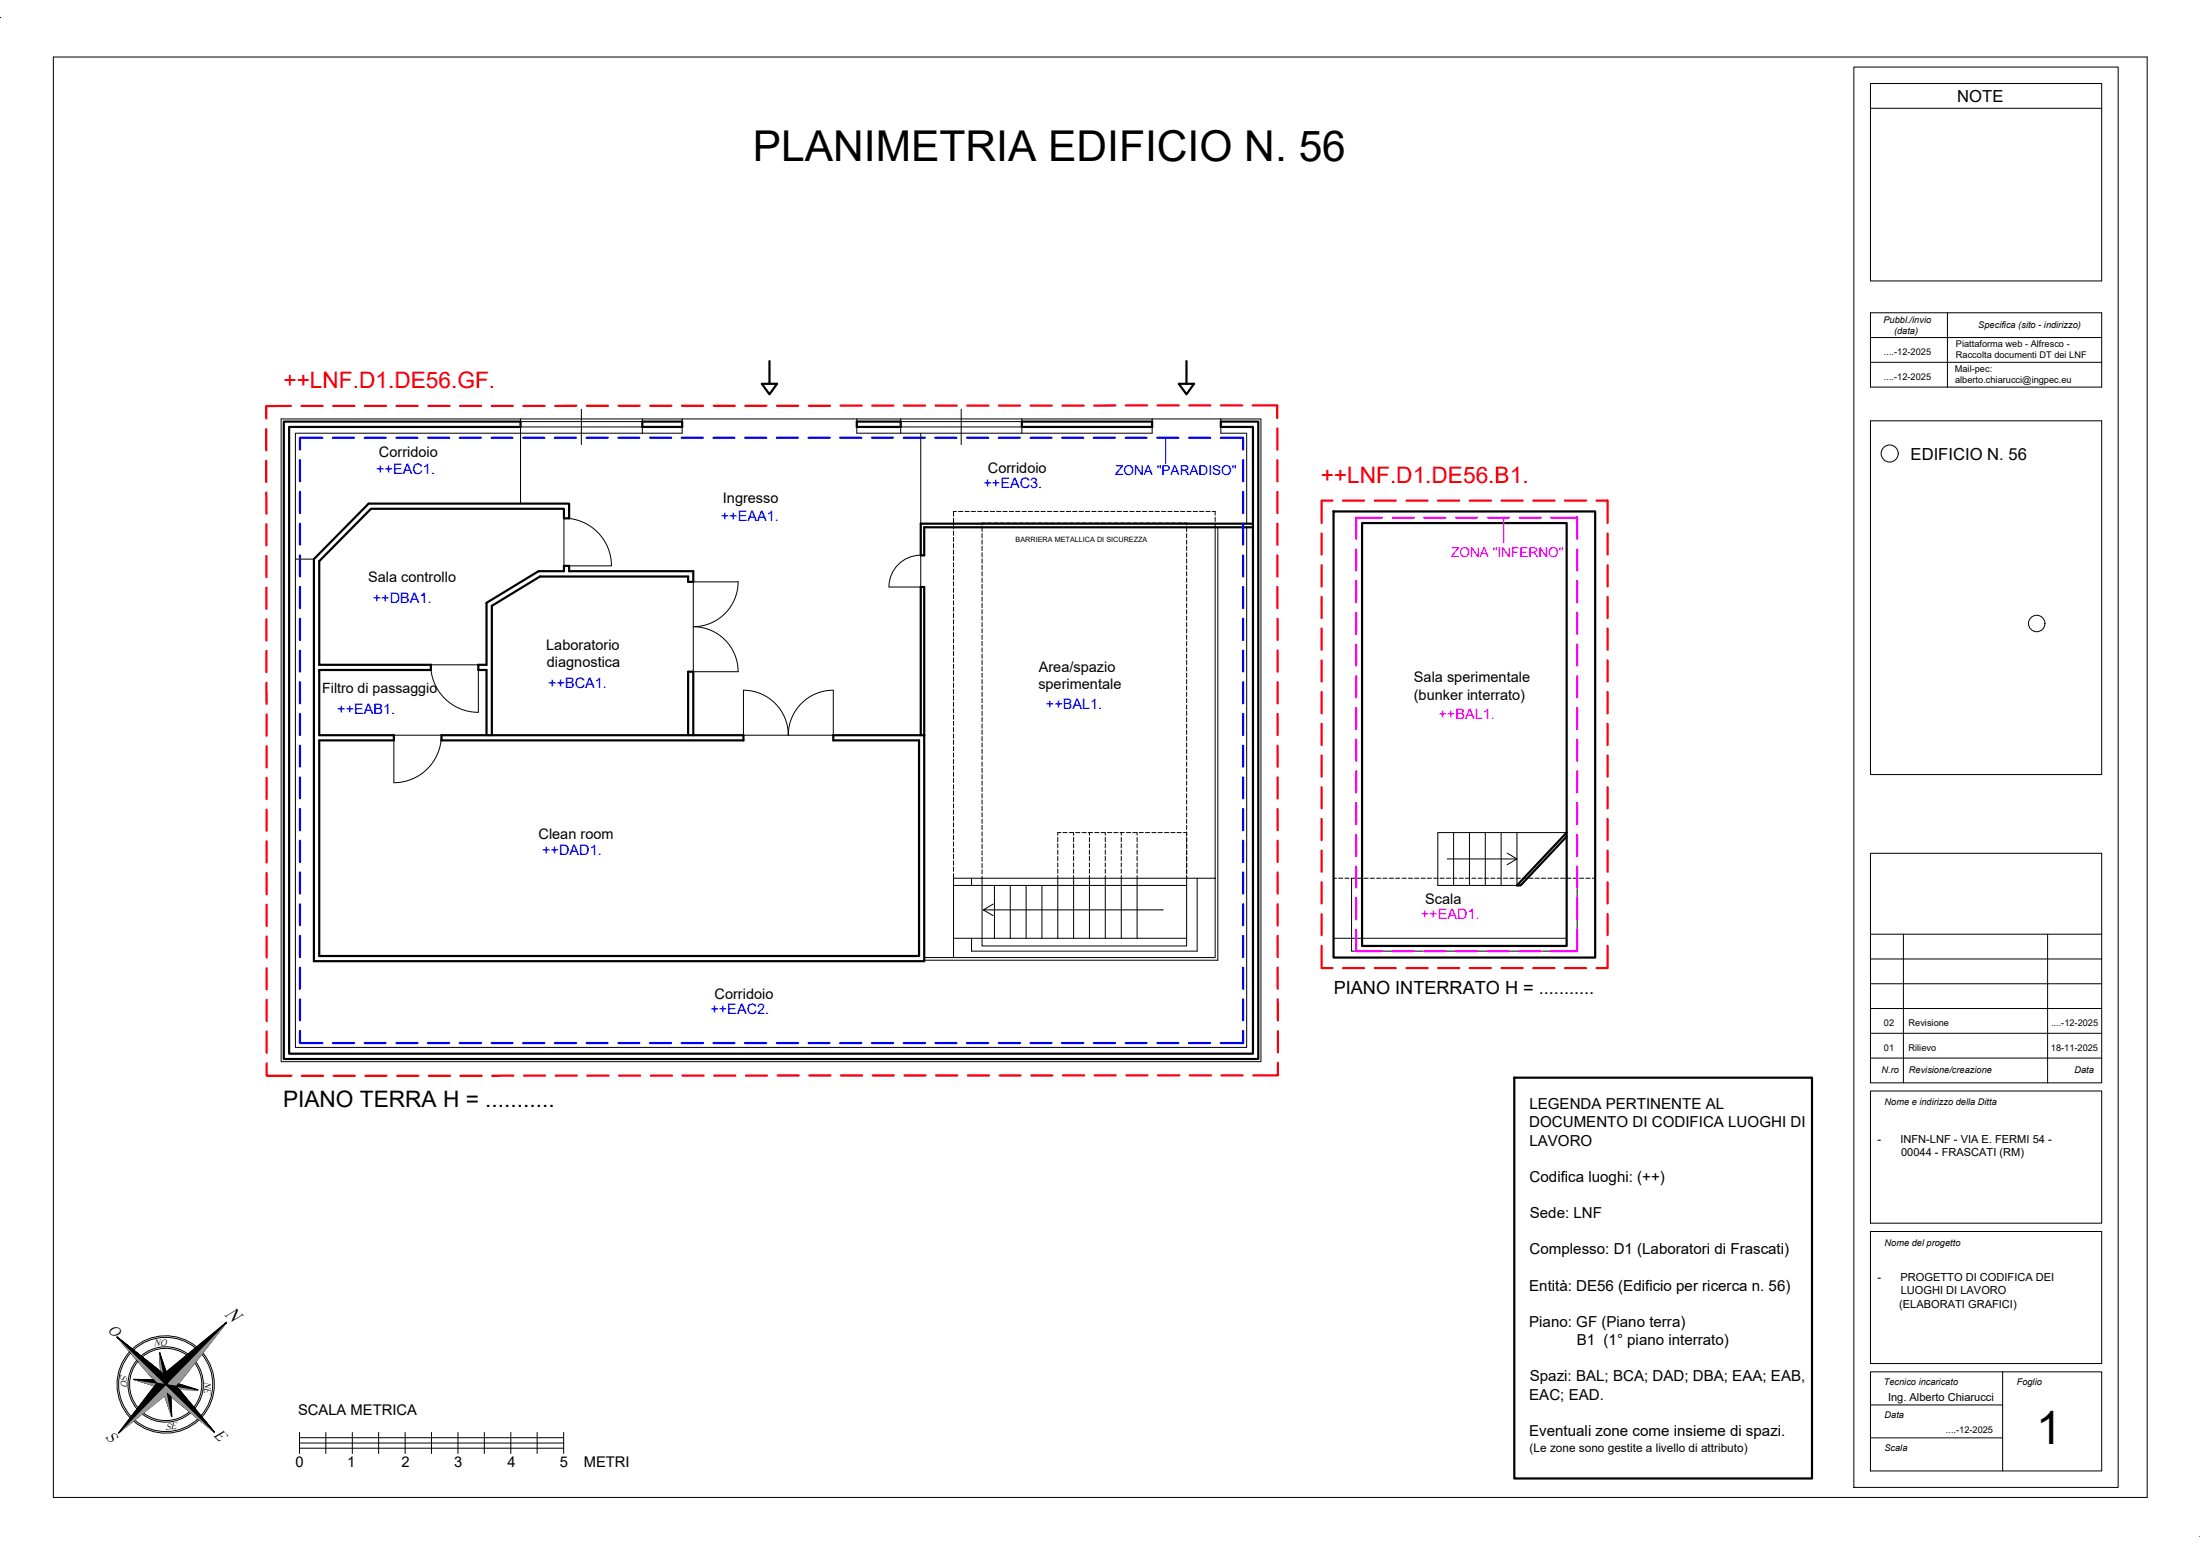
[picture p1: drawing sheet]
<svg xmlns="http://www.w3.org/2000/svg" width="297mm" height="210mm" viewBox="0 0 297 210" stroke-linecap="round" stroke-linejoin="round" font-family="sans-serif">
<!-- layer: LINEE-FINI -->
<g fill="none" stroke="#000" stroke-width=".14">
<path d="M86.7 56.6h5.4v1.9h-5.4zM115.7 56.6h5.9v1.9h-5.9zM138 56.6h17.6v1.9h-17.6zM128.7 70v.5M128.7 70.8v.6M128.7 71.7v.6M128.7 72.5v.6M128.7 73.4v.5M128.7 74.2v.6M128.7 75.1v.6M128.7 76v.5M128.7 76.8v.6"/>
<path d="M128.7 77.7v.5M128.7 78.5v.6M128.7 79.4v.6M129.1 69h-.4v.7M129.4 69h.6M130.3 69h.6M131.1 69h.6M132 69h.6M132.6 71.2v.5M132.6 72v.6M132.6 72.9v.6M132.6 73.7v.6"/>
<path d="M132.6 74.6v.6M132.6 75.5v.5M132.6 76.3v.6M132.6 77.2v.5M132.6 78v.6M132.6 78.9v.6M132.6 79.7v.6M132.8 69h.6M133 70.6h-.4v.3M133.3 70.6h.5M133.7 69h.6M134.1 70.6h.6"/>
<path d="M134.6 69h.5M135 70.6h.6M135.4 69h.6M135.9 70.6h.5M136.3 69h.5M136.7 70.6h.6M137.1 69h.6M137.6 70.6h.5M138 69h.6M138.4 70.6h.6M138.8 69h.6M139.3 70.6h.5"/>
<path d="M139.7 69h.6M140.1 70.6h.6M140.6 69h.5M141 70.6h.5M141.4 69h.6M141.8 70.6h.6M142.3 69h.5M142.7 70.6h.6M143.1 69h.6M143.6 70.6h.5M144 69h.6M144.4 70.6h.6"/>
<path d="M144.8 69h.6M145.3 70.6h.5M145.7 69h.6M146.1 70.6h.6M146.5 69h.6M147 70.6h.6M147.4 69h.6M147.8 70.6h.6M148.3 69h.5M148.7 70.6h.6M149.1 69h.6M149.5 70.6h.6"/>
<path d="M150 69h.5M150.4 70.6h.6M150.8 69h.6M151.3 70.6h.5M151.7 69h.6M152.1 70.6h.6M152.5 69h.6M153 70.6h.6M153.4 69h.6M153.8 70.6h.6M154.2 69h.6M154.7 70.6h.6"/>
<path d="M155.1 69h.6M155.5 70.6h.6M156 69h.5M156.4 70.6h.6M156.8 69h.6M157.3 70.6h.5M157.7 69h.5M158.1 70.6h.6M158.5 69h.6M159 70.6h.5M159.4 69h.6M159.8 70.6h.4v.3"/>
<path d="M160.2 71.2v.5M160.2 72v.6M160.2 72.9v.6M160.2 73.7v.6M160.2 74.6v.6M160.2 75.5v.5M160.2 76.3v.6M160.2 77.2v.5M160.2 78v.6M160.2 78.9v.6M160.2 79.7v.6M160.3 69h.5"/>
<path d="M161.1 69h.6M162 69h.5M162.8 69h.6M163.7 69h.4v.5M164.1 69.8v.6M164.1 70.7v47.8M164.4 71.2v58.4h-39.6M168.3 70.7v-12.2h-3.5v-1.9h5.5v86.7h-132.3v-86.7h32.3v1.9h-30.4v82.9h128.4v-70.2M128.7 80.2v.6M128.7 81.1v.6M128.7 82v.5M128.7 82.8v.6"/>
<path d="M128.7 83.7v.5M128.7 84.5v.6M128.7 85.4v.6M128.7 86.2v.6M128.7 87.1v.6M128.7 87.9v.6M128.7 88.8v.6M128.7 89.7v.5M128.7 90.5v.6M128.7 91.4v.5M128.7 92.2v.6M128.7 93.1v.6"/>
<path d="M128.7 93.9v.6M128.7 94.8v.6M128.7 95.6v.6M128.7 96.5v.6M128.7 97.4v.5M128.7 98.2v.6M128.7 99.1v.5M128.7 99.9v.6M132.6 80.6v.6M132.6 81.4v.6M132.6 82.3v.6M132.6 83.2v.5"/>
<path d="M132.6 84v.6M132.6 84.9v.5M132.6 85.7v.6M132.6 86.6v.6M132.6 87.5v.5M132.6 88.3v.6M132.6 89.1v.6M132.6 90v.6M132.6 90.9v.5M132.6 91.7v.6M132.6 92.6v.5M132.6 93.4v.6"/>
<path d="M132.6 94.3v.6M132.6 95.2v.5M132.6 96v.6M132.6 96.9v.5M132.6 97.7v.6M132.6 98.6v.5M132.6 99.4v.6M160.2 80.6v.6M160.2 81.4v.6M160.2 82.3v.6M160.2 83.2v.5M160.2 84v.6"/>
<path d="M160.2 84.9v.5M160.2 85.7v.6M160.2 86.6v.6M160.2 87.5v.5M160.2 88.3v.6M160.2 89.1v.6M160.2 90v.6M160.2 90.9v.5M160.2 91.7v.6M160.2 92.6v.5M160.2 93.4v.6M160.2 94.3v.6"/>
<path d="M160.2 95.2v.5M160.2 96v.6M160.2 96.9v.5M160.2 97.7v.6M160.2 98.6v.5M160.2 99.4v.6M128.7 118.5h35.4v10.8h-35.4zM128.7 119.5h31.5M128.7 100.8v.6M128.7 101.6v.6M128.7 102.5v.6M128.7 103.3v.6"/>
<path d="M128.7 104.2v.6M128.7 105.1v.5M128.7 105.9v.6M128.7 106.8v.6M128.7 107.6v.6M128.7 108.5v.6M128.7 109.3v.6M128.7 110.2v.6M128.7 111.1v.5M128.7 111.9v.6M128.7 112.8v.5M128.7 113.6v.6"/>
<path d="M128.7 114.5v.6M128.7 115.3v.6M128.7 116.2v.6M128.7 117v.6M128.7 117.9v.6M131.2 118.5v1M132.6 100.3v.6M132.6 101.1v.6M132.6 102v.6M132.6 102.9v.5M132.6 103.7v.6M132.6 104.6v.5"/>
<path d="M132.6 105.4v.6M132.6 106.3v.5M132.6 107.1v.6M132.6 108v.6M132.6 108.9v.5M132.6 109.7v.6M132.6 110.6v.5M132.6 111.4v.6M132.6 112.3v.6M132.6 113.1v.6M132.6 114v.5M132.6 114.8v.6"/>
<path d="M132.6 115.7v.6M132.6 116.6v.5M132.6 117.4v.6M134.3 119.5v7.2M136.4 119.5v7.2M138.5 119.5v7.2M140.7 119.5v7.2M142.8 118.2v8.5M142.8 113v.6M142.8 113.9v.6M142.8 114.8v.5M142.8 115.6v.6"/>
<path d="M142.8 116.5v.5M142.8 117.3v.6M143.2 112.4h-.4v.3M143.5 112.4h.6M144.4 112.4h.6v.3M145 118.2v8.5M145 113v.6M145 113.9v.6M145 114.8v.5M145 115.6v.6M145 116.5v.5M145 117.3v.6"/>
<path d="M145.2 112.4h.6M146.1 112.4h.6M146.9 112.4h.6M147.1 118.2v8.5M147.1 112.4v.3M147.1 113v.6M147.1 113.9v.6M147.1 114.8v.5M147.1 115.6v.6M147.1 116.5v.5M147.1 117.3v.6M147.8 112.4h.6"/>
<path d="M148.7 112.4h.5v.3M149.2 118.2v8.5M149.2 113v.6M149.2 113.9v.6M149.2 114.8v.5M149.2 115.6v.6M149.2 116.5v.5M149.2 117.3v.6M149.5 112.4h.6M150.4 112.4h.5M151.2 112.4h.6M151.4 118.2v8.5"/>
<path d="M151.4 112.4v.3M151.4 113v.6M151.4 113.9v.6M151.4 114.8v.5M151.4 115.6v.6M151.4 116.5v.5M151.4 117.3v.6M152.1 112.4h.6M152.9 112.4h.6v.3M153.5 118.2v8.5M153.5 113v.6M153.5 113.9v.6"/>
<path d="M153.5 114.8v.5M153.5 115.6v.6M153.5 116.5v.5M153.5 117.3v.6M153.8 112.4h.6M154.7 112.4h.5M155.5 112.4h.6M156.4 112.4h.5M157.2 112.4h.6M158.1 112.4h.6M158.9 112.4h.6M159.8 112.4h.4"/>
<path d="M160.2 118.2v9.5h-27.6v-9.4M160.2 100.3v.6M160.2 101.1v.6M160.2 102v.6M160.2 102.9v.5M160.2 103.7v.6M160.2 104.6v.5M160.2 105.4v.6M160.2 106.3v.5M160.2 107.1v.6M160.2 108v.6M160.2 108.9v.5"/>
<path d="M160.2 109.7v.6M160.2 110.6v.5M160.2 111.4v.6M160.2 112.3v.6M160.2 113v.7M160.2 113.9v.6M160.2 114.8v.6M160.2 115.6v.7M160.2 116.5v.6M160.2 117.3v.7M161.6 118.5v9.9h-30.4v-1.7M180.1 118.5h.4"/>
<path d="M180.7 118.5h.6M181.6 118.5h.5M182.4 118.5h.6M182.5 118.5v9.9h30.4v-9.9M183.3 118.5h.6M184.2 118.5h.5M185 118.5h.6M185.9 118.5h.5M186.7 118.5h.6M187.6 118.5h.6M188.4 118.5h.6M189.3 118.5h.6"/>
<path d="M190.1 118.5h.6M191 118.5h.6M191.9 118.5h.5M192.7 118.5h.6M193.6 118.5h.5M194.4 118.5h.6M195.3 118.5h.6M195.4 115.9h9.4l-1.3 .8M196.1 118.5h.6M196.3 112.4v7.1M197 118.5h.6M197.9 118.5h.5"/>
<path d="M198.4 112.4v7.1M198.7 118.5h.6M199.6 118.5h.5M200.4 118.5h.6M200.5 112.4v7.1M201.3 118.5h.6M202.1 118.5h.6M202.7 112.4v7.1M203 118.5h.6M203.5 115.2l1.3 .7M203.8 118.5h.6M204.7 118.5h.6"/>
<path d="M204.8 112.4v7.1h-10.7v-7.1h17.4M205.6 118.5h.5M206.4 118.5h.6M207.3 118.5h.5M208.1 118.5h.6M209 118.5h.6M209.8 118.5h.6M210.7 118.5h.6M211.5 118.5h.6M212.4 118.5h.6M213.3 118.5h.5M214.1 118.5h.6"/>
<path d="M215 118.5h.4M124.8 129.3h3.9M128.7 126.7h31.5M132.8 122.8l1.3 .8M134.1 122l-1.3 .8h24.2M180.1 126.7h31.4"/>
</g>
<!-- layer: MURI -->
<g fill="none" stroke="#000" stroke-width=".3">
<path d="M38.3 56.9h32v.7h-31.3v84.6h130.2v-84.6h-4.4v-.7h5.1v86.1h-131.6zM86.7 56.9h5.4v.7h-5.4zM102.9 51.8h2l-1 1.4zM103.9 48.7v3.1M115.7 56.9h5.9v.7h-5.9zM138 56.9h17.6v.7h-17.6zM159.2 51.8h2l-1 1.4zM160.2 48.7v3.1M169.2 70.7h-44.9v4.3h.5v-3.8h44.4M180.1 69h35.3v60.3h-35.3zM183.9 70.6h27.6v57.1h-27.6zM59.6 99.2h40.8v.7h-40.8z"/>
<path d="M65.7 99.2v-8.8h-1.1v-.7h1.1v-8.3l7-4.3h3.4v-.7h.7v.7h16.8v1.4h-.7v-.7h-20l-6.5 4v17.4M92.9 99.2v-8.5h.7v8.5M124.3 99.2v-20h.5v50.5h-82.4v-54.2l7.4-7.5h27v2h-.7v-1.3h-26l-7 7v14h15.1v.7h-15.1v8.8h10.1v.7h-10.1v29.1h81v-29.1h-11.6v-.7h12.3M211.5 112.4l-6.7 7.1h.5l6.2-6.6M204.5 145.5h40.2v54.1h-40.2z"/>
</g>
<!-- layer: FINESTRE -->
<g fill="none" stroke="#000" stroke-width=".14">
<path d="M70.3 56.6h16.4M70.3 56.9h16.4M70.3 57.6h16.4M78.5 55.2v4.8M86.7 58.5h-16.4v9.5M92.1 56.6h23.6M121.6 56.6h16.4M121.6 56.9h16.4M121.6 57.6h16.4M121.6 58.5h16.4M124.3 58.5v12.2M129.8 55.2v4.8"/>
<path d="M155.6 56.6h9.2M39.9 75.5h2.5M76.1 69.9a6.4 6.4 0 0 1 6.5 6.5h-6.5v-6.4M99.7 78.5a6.1 6.1 0 0 1-6.1 6.1M99.7 78.5h-6.1v6.1M124.3 74.9a4.3 4.3 0 0 0-4.3 4.3M124.3 75v4.2h-4.3M58.2 89.7a6.4 6.4 0 0 0 6.4 6.5v-6.5h-6.4M59.6 99.2a6.4 6.4 0 0 1-6.4 6.5v-6.5h6.4M93.6 84.6a6.1 6.1 0 0 1 6.1 6.1M93.6 84.6v6.1h6.1M100.4 93.2a6.1 6.1 0 0 1 6 6 6.1 6.1 0 0 1 6.1-6v6h-12.1z"/>
</g>
<!-- layer: MURI -->
<g fill="none" stroke="#f00" stroke-width=".3">
<path d="M35.9 57.9v2.9M39.3 54.8h-3.4v1.7M40.7 54.8h2.9M45 54.8h2.8M49.3 54.8h2.8M53.5 54.8h2.9M57.8 54.8h2.9M62.1 54.8h2.9M66.4 54.8h2.8M70.7 54.8h2.8M77.8 54.8h-2.8M79.2 54.8h2.9"/>
<path d="M83.5 54.8h2.9M87.8 54.8h2.8M92.1 54.8h2.8M96.4 54.8h2.8M100.6 54.8h2.9M104.9 54.8h2.9M109.2 54.8h2.9M113.5 54.8h2.8M117.8 54.8h2.8M122 54.8h2.9M126.3 54.8h2.9M130.6 54.8h2.9"/>
<path d="M134.9 54.8h2.8M139.2 54.8h2.8M143.5 54.8h2.8M150.6 54.7l-2.9 .1M152 54.7h2.9M156.3 54.7h2.8M160.6 54.7h2.8M164.9 54.7h2.8M169.1 54.7h3.4v1.7M172.5 57.8v2.9M35.9 66.5l.1 2.8M35.9 62.2v2.9"/>
<path d="M36 70.8v2.8M36 75v2.9M36 79.3v2.9M172.5 62.1v2.9M172.5 66.4v2.9M172.5 70.7v2.8M172.5 75v2.8M172.5 79.2v2.9M178.4 72v2.9M178.4 76.3v2.9M179.9 67.6h-1.5v3M181.3 67.6h2.9"/>
<path d="M185.6 67.6h2.9M189.9 67.6h2.9M194.2 67.6h2.8M198.4 67.6h2.9M202.7 67.6h2.9M207 67.6h2.9M211.3 67.6h2.9M215.6 67.6h1.5v3M217.1 72v2.9M217.1 76.3v2.9M36 83.6v2.9M36 87.9v2.8"/>
<path d="M36 92.2v2.8M36 96.4v2.9M172.5 83.5v2.9M172.5 87.8v2.9M172.5 92.1v2.8M172.5 96.4v2.8M178.4 80.6v2.8M178.4 84.9v2.8M178.4 89.1v2.9M178.4 93.4v2.9M178.4 97.7v2.9M217.1 80.6v2.8"/>
<path d="M217.1 84.9v2.8M217.1 89.1v2.9M217.1 93.4v2.9M217.1 97.7v2.9M36 117.8v2.9M36 100.7v2.9M36 105v2.9M36 109.3v2.8M36 113.6v2.8M172.5 100.7v2.8M172.5 104.9v2.9M172.5 109.2v2.9"/>
<path d="M172.5 113.5v2.8M172.5 117.8v2.8M178.4 102v2.8M178.4 106.3v2.8M178.4 110.5v2.9M178.4 114.8v2.9M178.4 119.1v2.9M217.1 102v2.8M217.1 106.3v2.8M217.1 110.5v2.9M217.1 114.8v2.9M217.1 119.1v2.9"/>
<path d="M36 122.1v2.9M36 126.4v2.9M36 130.7v2.9M36 135v2.8M36 139.2v2.9M172.5 122.1v2.8M172.5 126.3v2.9M172.5 130.6v2.9M172.5 134.9v2.8M172.5 139.2v2.8M178.4 127.7v3h1.5M178.4 123.4v2.8"/>
<path d="M181.3 130.7h2.9M185.6 130.7h2.9M189.9 130.7h2.9M194.2 130.7h2.8M198.4 130.7h2.9M202.7 130.7h2.9M207 130.7h2.9M211.3 130.7h2.9M217.1 127.7v3h-1.5M217.1 123.4v2.8M36 143.5v1.7h3.4M40.8 145.2h2.8"/>
<path d="M45 145.2h2.9M49.3 145.2h2.9M53.6 145.2h2.9M57.9 145.2h2.9M62.2 145.2h2.8M69.3 145.2h-2.8M70.7 145.2h2.9M75 145.2h2.9M79.3 145.2h2.9M83.6 145.2h2.8M87.9 145.2h2.8M92.1 145.2h2.9"/>
<path d="M96.4 145.2h2.9M100.7 145.2h2.9M105 145.2h2.9M109.3 145.2h2.8M113.5 145.2h2.9M117.8 145.2h2.9M122.1 145.2h2.9M126.4 145.2h2.9M130.7 145.2h2.8M135 145.2h2.8M139.2 145.2h2.9M143.5 145.2h2.9"/>
<path d="M147.8 145.2h2.9M152.1 145.2h2.8M156.4 145.2h2.8M160.6 145.2h2.9M164.9 145.2h2.9M172.5 143.5v1.7h-3.3"/>
</g>
<g fill="none" stroke="#00f" stroke-width=".3">
<path d="M43.5 59.1h-3v1.6M44.9 59.1h2.9M49.2 59.1h2.9M53.5 59.1h2.9M57.8 59.1h2.8M62.1 59.1h2.8M66.4 59.1h2.8M70.6 59.1h2.9M74.9 59.1h2.9M79.2 59.1h2.8M83.5 59.1h2.8M87.8 59.1h2.8"/>
<path d="M92 59.1h2.9M96.3 59.1h2.9M100.6 59.1h2.8M104.9 59.1h2.8M109.2 59.1h2.8M113.4 59.1h2.9M117.7 59.1h2.9M122 59.1h2.9M126.3 59.1h2.8M130.6 59.1h2.8M134.9 59.1h2.8M139.1 59.1h2.9"/>
<path d="M143.4 59.1h2.9M147.7 59.1h2.8M152 59.1h2.8M156.3 59.1h2.8M160.5 59.1h2.9M164.8 59.1h3v1.6M40.5 62.1v2.9M40.5 66.4v2.9M40.5 70.7v2.8M40.5 75v2.8M40.5 79.2v2.9M167.8 62.1v2.9"/>
<path d="M167.8 66.4v2.9M167.8 70.7v2.8M167.8 75v2.8M167.8 79.2v2.9M40.5 83.5v2.9M40.5 87.8v2.8M40.5 92.1v2.8M40.5 96.4v2.8M167.8 83.5v2.9M167.8 87.8v2.8M167.8 92.1v2.8M167.8 96.4v2.8"/>
<path d="M40.5 100.6v2.9M40.5 104.9v2.9M40.5 109.2v2.9M40.5 113.5v2.8M40.5 117.8v2.8M167.8 100.6v2.9M167.8 104.9v2.9M167.8 109.2v2.9M167.8 113.5v2.8M167.8 117.8v2.8M40.5 139.2v1.6h3M40.5 122.1v2.8"/>
<path d="M40.5 126.3v2.9M40.5 130.6v2.9M40.5 134.9v2.8M167.8 139.2v1.6h-3M167.8 122.1v2.8M167.8 126.3v2.9M167.8 130.6v2.9M167.8 134.9v2.8M44.9 140.8h2.9M49.2 140.8h2.9M53.5 140.8h2.9M57.8 140.8h2.8"/>
<path d="M62.1 140.8h2.8M66.4 140.8h2.8M70.6 140.8h2.9M74.9 140.8h2.9M79.2 140.8h2.8M83.5 140.8h2.8M87.8 140.8h2.8M92 140.8h2.9M96.3 140.8h2.9M100.6 140.8h2.8M104.9 140.8h2.8M109.2 140.8h2.8"/>
<path d="M113.4 140.8h2.9M117.7 140.8h2.9M122 140.8h2.9M126.3 140.8h2.8M130.6 140.8h2.8M134.9 140.8h2.8M139.1 140.8h2.9M143.4 140.8h2.9M147.7 140.8h2.8M152 140.8h2.8M156.3 140.8h2.8M160.5 140.8h2.9"/>
</g>
<!-- layer: Cartiglio -->
<g fill="none" stroke="#000" stroke-width=".14">
<path d="M7.2 7.7h282.7v194.4h-282.7zM250.3 9.1h35.7v191.7h-35.7zM252.5 14.6h31.3M252.5 37.9v-26.6h31.3v26.6M252.5 42.2h31.3v10.1h-31.3zM252.5 56.8h31.3v47.8h-31.3zM252.5 45.6h31.3M252.5 48.9h31.3M262.9 42.2v10.1M252.5 115.2h31.3v31h-31.3zM252.5 136.1h31.3M252.5 139.5h31.3"/>
<path d="M252.5 126.1h31.3M252.5 129.4h31.3M252.5 132.8h31.3M257 126.1v20.1M276.5 126.1v20.1M252.5 147.3h31.3v17.8h-31.3zM252.5 142.8h31.3M252.5 166.2h31.3v17.9h-31.3zM252.5 185.2h31.3v13.4h-31.3zM252.5 194.1h17.9M252.5 189.6h17.9M270.4 185.2v13.4"/>
<circle cx="255.1" cy="61.2" r="1.15"/>
<circle cx="275" cy="84.2" r="1.11"/>
</g>
<!-- layer: SCRITTE -->
<g fill="none" stroke="#000" stroke-width=".14">
<path d="M252.5 37.9h31.3M30.6 178.5l-6.8 8.6-1.4-.2zM15.8 180.5l6.6 6.4-.8-4.3 .1 2.6M15.8 180.5l6.6 6.4-1.2-.2zM15.8 180.5l6.3 5 8.5-7-6.8 8.6 5.2 6.2-6.4-5.2-.2-1.2-6.4 6.5 5.2-6.7zM17.5 182.5a6.6 6.6 0 0 0 .1 8.9M17.6 182.6a6.4 6.4 0 0 0 .1 8.6M18 186.2l3.2 .5-.3 .4zM18 186.2h2.8M18.5 183.6a5.1 5.1 0 0 0 0 6.6M18.6 183.8a4.9 4.9 0 0 0 0 6.2M21.6 182.6l.5 2.9-.4-.3z"/>
<path d="M21.6 182.6l.8 2.6M22.2 188.4l1 2.8-.1-2.7M22.2 188.4l.4-.3 .6 3.1zM22.4 186.9l-4.4-.7 2.9 .9M22.4 186.9l6.6 6.4-6.4-5.2zM22.4 186.9l4.3 .7M22.6 188.1l-6.6 5.3 14.6-14.9-14.6 14.9M23.2 191.2l-.8-4.3 6.6 6.4M23.8 187.1l2.9 .5h-2.6zM24.1 186.8l2.6 .8h-2.6M25.2 182.9a4.9 4.9 0 0 0-6 .3M25.4 182.8a5.1 5.1 0 0 0-6.4 .2"/>
<path d="M25.6 190.6a4.9 4.9 0 0 1-6.3 .1M25.7 190.7a5.1 5.1 0 0 1-6.5 .1M26.3 184a4.9 4.9 0 0 1-.1 6M26.4 181.9a6.4 6.4 0 0 0-8.4 .3M26.4 183.8a5.1 5.1 0 0 1-.1 6.3M26.5 181.8a6.6 6.6 0 0 0-8.6 .3M26.7 191.5a6.4 6.4 0 0 1-8.5 .2M26.9 191.6a6.6 6.6 0 0 1-8.9 .2M27.2 182.8a6.4 6.4 0 0 1-.1 8.3M27.3 182.6a6.6 6.6 0 0 1 0 8.7M40.4 194.1h35.7M40.4 195.5h35.7"/>
<path d="M40.4 194.8h35.7M40.4 193.4v2.8M44 193.4v2.8M47.6 193.4v2.8M51.1 193.4v2.8M54.7 193.4v2.8M58.3 193.4v2.8M61.8 193.4v2.8M65.4 193.4v2.8M69 193.4v2.8M72.5 193.4v2.8M76.1 193.4v2.8"/>
</g>
<!-- layer: MURI -->
<g fill="none" stroke="#f0f" stroke-width=".3">
<path d="M183.1 74.2v2.8M183.1 78.4v2.9M186.6 69.9h-3.5v2.8M188 69.9h2.9M192.3 69.9h2.9M196.6 69.9h2.8M200.9 69.9h2.8M205.2 69.9h2.8M209.4 69.9h3.5v2.8M212.9 74.2v2.8M212.9 78.4v2.9M183.1 82.7v2.9"/>
<path d="M183.1 87v2.8M183.1 91.3v2.8M183.1 95.6v2.8M183.1 99.8v2.9M212.9 82.7v2.9M212.9 87v2.8M212.9 91.3v2.8M212.9 95.6v2.8M212.9 99.8v2.9M183.1 104.1v2.9M183.1 108.4v2.8M183.1 112.7v2.8"/>
<path d="M183.1 117v2.8M212.9 104.1v2.9M212.9 108.4v2.8M212.9 112.7v2.8M212.9 117v2.8M183.1 125.5v2.9h3.5M183.1 121.2v2.9M188 128.4h2.9M192.3 128.4h2.9M196.6 128.4h2.8M200.9 128.4h2.8M205.2 128.4h2.8"/>
<path d="M212.9 125.5v2.9h-3.5M212.9 121.2v2.9"/>
</g>
<!-- layer: SCRITTE -->
<g fill="#989898" stroke="#989898" stroke-width=".14">
<path d="M30.6 178.5l-6.8 8.6-1.4-.2z"/>
<path d="M15.8 180.5l6.6 6.4-1.2-.2z"/>
<path d="M22.2 188.4l.4-.3 .6 3.1z"/>
<path d="M23.8 187.1l2.9 .5h-2.5z"/>
<path d="M18 186.2l3.2 .5-.3 .4z"/>
<path d="M21.6 182.6l.5 2.9-.4-.4z"/>
<path d="M22.4 186.9l.2 1.2-6.6 5.3zM22.4 186.9l.2 1.2 6.4 5.2z"/>
</g>
<g fill="#000" stroke="#000" stroke-width=".14">
<path d="M18 186.2h2.8l.4 .5zM21.6 182.6l.8 2.6-.3 .3zM21.2 186.7l1.2 .2-6.4 6.5zM22.6 188.1l.5 .4 .1 2.7zM24.1 186.8l2.6 .8-2.9-.5zM24.1 187.6l4.9 5.7z"/>
<path d="M21.7 185.2l.4 .3 .3 1.4zM22.1 185.5l.3 1.4 2.6-3.3zM25 183.6l5.6-5.1-8.2 8.4zM22.1 185.5l2.9-1.9 5.6-5.1z"/>
<path d="M15.8 180.5l5.9 4.7 .7 1.7zM15.8 180.5l5.9 4.7z"/>
<path d="M22.4 186.9l1.7 .7 4.9 5.7zM22.4 186.9l1.7 .7-.3-.5z"/>
</g>
<path d="M203 69.9v3.4" fill="none" stroke="#f0f" stroke-width=".14"/>
<path d="M157.4 59.2v3.4" fill="none" stroke="#00f" stroke-width=".14"/>
<text font-size="6.2" x="274.9" y="194.9">1</text>
<text font-size="5.7" x="101.6" y="21.8">PLANIMETRIA EDIFICIO N. 56</text>
<g font-size="3.1" fill="#f00">
<text x="38.3" y="52.4">++LNF.D1.DE56.GF.</text>
<text x="178.3" y="65.2">++LNF.D1.DE56.B1.</text>
</g>
<text font-size="3.1" x="38.2" y="149.4">PIANO TERRA H = ...........</text>
<text font-size="2.7" x="30.3" y="177.5" transform="rotate(44 30.3 177.5)">N</text>
<text font-size="2.4" x="180.1" y="134.2">PIANO INTERRATO H = ...........</text>
<g font-size="2.2">
<text x="264.3" y="13.8">NOTE</text>
<text x="258" y="62.1">EDIFICIO N. 56</text>
</g>
<g font-size="2.1">
<text x="14.5" y="179.7" transform="rotate(44 14.5 179.7)">O</text>
<text x="14.2" y="194.2" transform="rotate(43 14.2 194.2)">S</text>
<text x="28.9" y="193.8" transform="rotate(44 28.9 193.8)">E</text>
</g>
<g font-size="2" fill="#00f">
<text x="50.8" y="63.9">++EAC1.</text>
<text x="132.8" y="65.9">++EAC3.</text>
<text x="97.3" y="70.3">++EAA1.</text>
<text x="50.3" y="81.4">++DBA1.</text>
<text x="74" y="92.8">++BCA1.</text>
<text x="141.2" y="95.6">++BAL1.</text>
<text x="45.5" y="96.3">++EAB1.</text>
<text x="73.2" y="115.5">++DAD1.</text>
<text x="95.9" y="136.9">++EAC2.</text>
</g>
<g font-size="2">
<text x="51.2" y="61.7">Corridoio</text>
<text x="133.4" y="63.8">Corridoio</text>
<text x="97.6" y="67.9">Ingresso</text>
<text x="49.7" y="78.6">Sala controllo</text>
<text x="73.8" y="87.7">Laboratorio</text>
<text x="73.8" y="90">diagnostica</text>
<text x="140.2" y="93">sperimentale</text>
<text x="140.3" y="90.7">Area/spazio</text>
<text x="190.9" y="94.4">(bunker interrato)</text>
<text x="190.9" y="92.1">Sala sperimentale</text>
<text x="72.7" y="113.2">Clean room</text>
<text x="192.4" y="122">Scala</text>
<text x="96.5" y="134.9">Corridoio</text>
<text x="206.5" y="149.7">LEGENDA PERTINENTE AL</text>
<text x="206.5" y="152.2">DOCUMENTO DI CODIFICA LUOGHI DI</text>
<text x="206.5" y="154.6">LAVORO</text>
<text x="206.5" y="159.5">Codifica luoghi: (++)</text>
<text x="206.6" y="164.4">Sede: LNF</text>
<text x="206.5" y="169.3">Complesso: D1 (Laboratori di Frascati)</text>
<text x="206.5" y="174.2">Entità: DE56 (Edificio per ricerca n. 56)</text>
<text x="206.5" y="179.1">Piano: GF (Piano terra)</text>
<text x="212.9" y="181.6">B1 (1° piano interrato)</text>
<text x="40.2" y="191">SCALA METRICA</text>
<text x="206.5" y="188.9">EAC; EAD.</text>
<text x="206.6" y="186.5">Spazi: BAL; BCA; DAD; DBA; EAA; EAB,</text>
<text x="206.5" y="193.8">Eventuali zone come insieme di spazi.</text>
<text x="39.9" y="198">0</text>
<text x="46.9" y="198">1</text>
<text x="54.2" y="198">2</text>
<text x="61.3" y="198">3</text>
<text x="68.5" y="198">4</text>
<text x="75.6" y="198">5</text>
<text x="78.8" y="198">METRI</text>
</g>
<g font-size="2" fill="#f0f">
<text x="194.2" y="97.1">++BAL1.</text>
<text x="191.8" y="124">++EAD1.</text>
</g>
<text font-size="1.9" x="43.5" y="93.5">Filtro di passaggio</text>
<text font-size="1.8" fill="#00f" x="150.6" y="64.2">ZONA &quot;PARADISO&quot;</text>
<text font-size="1.8" fill="#f0f" x="195.9" y="75.1">ZONA &quot;INFERNO&quot;</text>
<text font-size="1.6" x="206.5" y="196">(Le zone sono gestite a livello di attributo)</text>
<g font-size="1.5">
<text x="253.5" y="154.3">-</text>
<text x="256.6" y="154.3">INFN-LNF - VIA E. FERMI 54 -</text>
<text x="256.7" y="156.1">00044 - FRASCATI (RM)</text>
<text x="253.5" y="172.9">-</text>
<text x="256.6" y="172.9">PROGETTO DI CODIFICA DEI</text>
<text x="256.4" y="176.5">(ELABORATI GRAFICI)</text>
<text x="256.6" y="174.7">LUOGHI DI LAVORO</text>
<text x="254.9" y="189.1">Ing. Alberto Chiarucci</text>
</g>
<g font-size="1.3">
<text x="16.3" y="185.6" transform="rotate(89 16.3 185.6)">SO</text>
<text x="20.8" y="181.7" transform="rotate(-1 20.8 181.7)">NO</text>
<text x="27.6" y="186.5" transform="rotate(89 27.6 186.5)">NE</text>
<text x="22.4" y="193" transform="rotate(-1 22.4 193)">SE</text>
</g>
<g font-size="1.2">
<text x="254.3" y="43.6">Pubbl./invio</text>
<text x="254.4" y="48">....-12-2025</text>
<text x="255.7" y="45.1">(data)</text>
<text x="264.1" y="46.8">Piattaforma web - Alfresco -</text>
<text x="267.1" y="44.3">Specifica (sito - indirizzo)</text>
<text x="254.4" y="51.3">....-12-2025</text>
<text x="263.9" y="50.3">Mail-pec:</text>
<text x="264" y="51.8">alberto.chiarucci@ingpec.eu</text>
<text x="264.1" y="48.3">Raccolta documenti DT dei LNF</text>
<text x="254.4" y="141.9">01</text>
<text x="254.4" y="138.5">02</text>
<text x="257.7" y="138.5">Revisione</text>
<text x="257.7" y="141.8">Rilievo</text>
<text x="276.9" y="141.9">18-11-2025</text>
<text x="276.9" y="138.5">....-12-2025</text>
<text x="254" y="144.9">N.ro</text>
<text x="254.5" y="149.2">Nome e indirizzo della Ditta</text>
<text x="257.7" y="144.9">Revisione/creazione</text>
<text x="280.1" y="144.9">Data</text>
<text x="254.5" y="168.2">Nome del progetto</text>
<text x="254.3" y="186.9">Tecnico incaricato</text>
<text x="254.5" y="191.4">Data</text>
<text x="272.3" y="186.9">Foglio</text>
<text x="254.4" y="195.9">Scala</text>
<text x="262.7" y="193.5">....-12-2025</text>
</g>
<text font-size="1" x="137.1" y="73.2">BARRIERA METALLICA DI SICUREZZA</text>
</svg>
